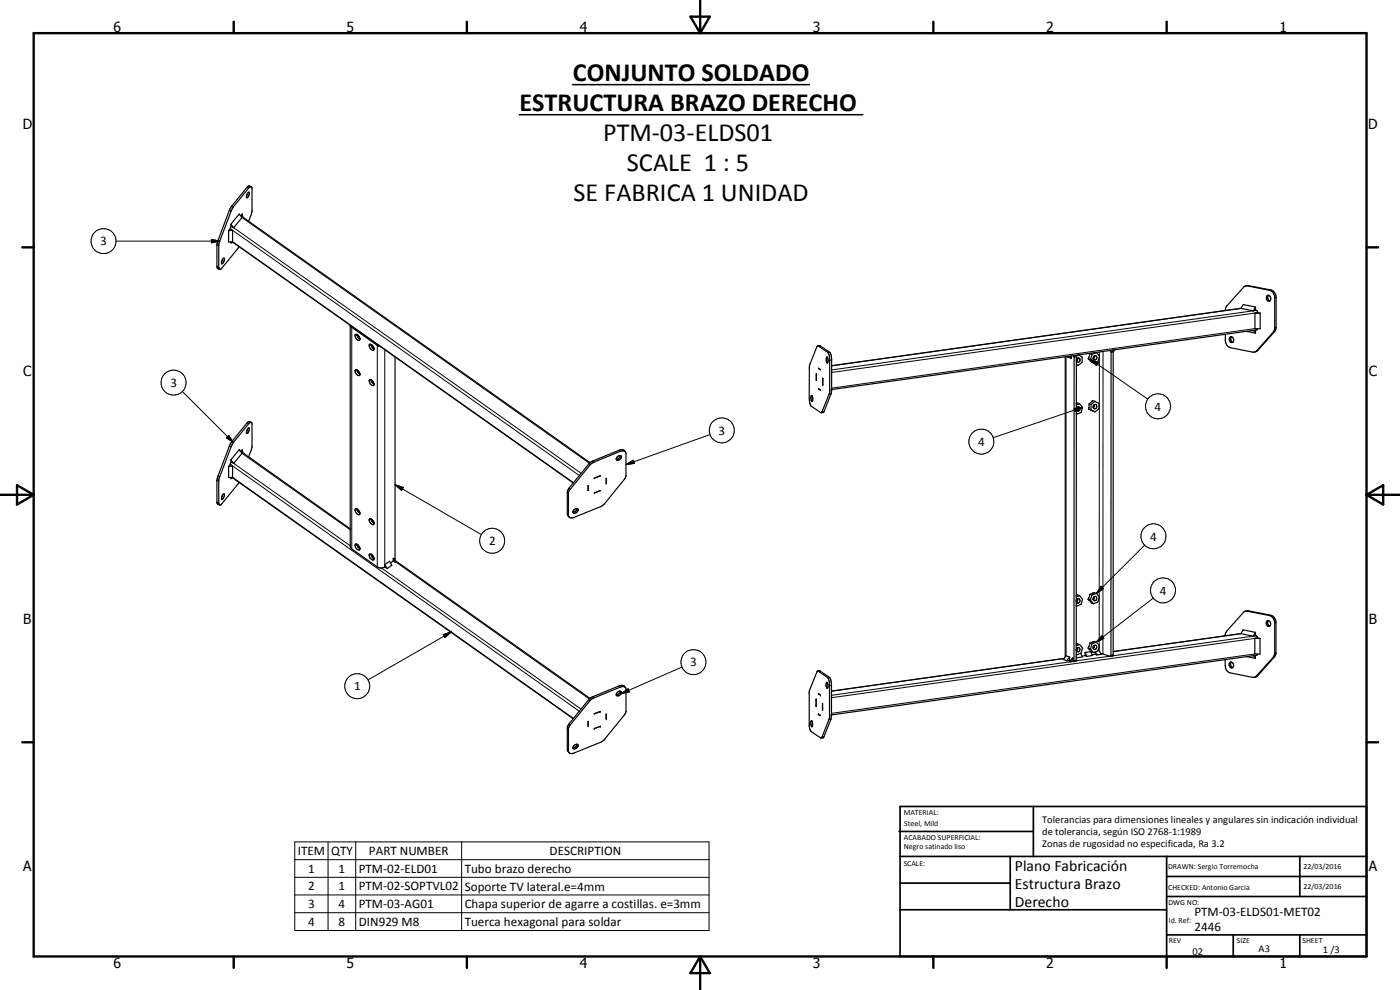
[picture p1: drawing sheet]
<svg xmlns="http://www.w3.org/2000/svg" width="420mm" height="297mm" viewBox="0 0 420 297" stroke-linecap="round" stroke-linejoin="round" font-family="sans-serif">
<g fill="none" stroke="#000" stroke-width=".35">
<path d="M74.3 58l-.2 .6M74.5 57.8l.3-.1v.5l-.3 .8-.4 .4a1.05 1.05 0 0 1 .4-1.6zM75.4 56l.2 .4v7l-1 3M75.4 56l-.8 .4-4.5 5.7-.7 1.2-3.7 9.6-.1 7.3 .3 .6M75.4 56l-.7-.2-.6 .4-4.7 5.9-.6 1-3.5 9.3-.2 1.1v6.5l.2 .6 .6 .2M66.5 78.4v.2M66.8 77.8l-.2 .6M66.9 77.6l.2-.1a1.2 1.2 0 0 1-.4 1.6l-.2-.3zM69.1 68.6l.7 .5M69.1 68.6l-.5 .6M69.3 68l-.2 .6M69.3 72.6v.3l.6-.2"/>
<path d="M69.3 67.3v.7M69.3 67.3l.8 1M69.3 68l.8 .3M69.3 67.3l2.5-3.1 .8 1.1-2.5 3M69.6 72.5l102.4 72.4M69.8 69.1v3.4l-1.2 .1v-3.4M69.8 69.1l-1.2 .1M71.7 74l-5.1 6.4-.7 .4M72.1 64.6l105 74.2M72.3 64.7l.4-.5 .2 1M372.4 92.5l-122.8 17.2M372.4 92.5l3.7 .8"/>
<path d="M373.8 85.8l.7-.2 7 1.4a2.24 2.24 0 0 1 1.5 2.3v8.9l-.2 .9-5.3 6.1-1 .4M373.8 85.8l7.3 1.3a2.1 2.1 0 0 1 1.5 1.9l-.2 10.2-5.3 6.1-.6 .3M373.8 85.8l-.6 .3-5.2 5.9-.3 1.2M374.2 99.4l2.6 .5M376.1 99.1l.7 .8M376.6 93.9l1.6 .1M376.6 93.9v4.7h1.6v-4.6M376.8 93.1l.5 .3 .2 .4M376.8 92.1v1M376.8 99.1v.8M376.8 92.1l-3.7-.7-.7 1.1M376.8 92.1l-.7 1.2"/>
<path d="M376.8 93.1l-.7 .2M377.4 98.6l-.2 .4-127.6 17.9M377.5 93.8l.7 .2M377.5 93.8l-.9 .1M380.3 88.7a.83 .83 0 0 1 1.1 .7 .83 .83 0 0 1-.8 .9 1.13 1.13 0 0 1-.3-1.6zM380.7 88.6a1.03 1.03 0 0 0 .4 1.7M106.6 100.4a1.3 1.3 0 0 1 1.3 1.6 1.31 1.31 0 0 1-1.3-1.6zM107.1 111l.3 .7 .6 .6M107.1 100.4l.3 .7 .6 .5M107.3 111.1a.47 .47 0 0 0-.6-.1 .47 .47 0 0 0-.1 .7 1.04 1.04 0 0 0 1.4 .9v-.3M107.3 111.1l.7 1.2M107.4 100.5l.5 .8"/>
<path d="M107.4 111.1l.5 .8M110.9 103.4a1.17 1.17 0 0 1 1.1 1.7 1.32 1.32 0 0 1-1.1-1.7zM110.9 114a1.16 1.16 0 0 1 1.1 .5 1.16 1.16 0 0 1 0 1.2 1.38 1.38 0 0 1-1.1-1.7zM111.3 103.4l.2 .5 .8 .7M111.3 114l.4 .7 .6 .5M111.6 114.1l.6 .8M111.6 103.5l.6 .8M114.1 103.9l-.7-.1-7.8-5.6-.5-.6v66.3l.5 .8 7.8 5.5 1.1 .2 1-.3M118.6 107.1l-.2 60.8M243.5 118.7h.1a1.46 1.46 0 0 1 .1 1.7l-.3-.9zM245 112.1v2zM245.4 103.8l3.1 2 .5 1.6v10.2l-2.5 6.2"/>
<path d="M245.4 103.8l-2.5 6.2v9.5l.5 2.3 3.1 2M245.4 103.8l.6-.1 3.1 2 .5 2-.1 10.1-2.2 5.7-.3 .3h-.5M245.6 110.5h.1M245.6 110.5l.6 .5zM245.7 116.7l.5 .4M246.9 113.5v1.9M248.2 107.1l.3 .6a.86 .86 0 0 1-.3 1.2l-.2-.7zM319.7 107.1v90M320.3 107l1.3 .5M320.9 106.9l.7 .6M321.6 106.8v.7M322.1 106.7l.3 .4-.1 91.1-.2 .3"/>
<path d="M322.7 106.6l.3 .4M323 107v91.2l-.9 .3M323 108.1a.57 .57 0 0 1 .5-.7 .57 .57 0 0 1 .6 .4 .65 .65 0 0 1-.2 .8 .65 .65 0 0 1-.7 0l-.1-.2M323 108.2l.1 .2M323 109.5l.6 .1M323 109.3l.6 .3M323.3 107.5l-.3 .8M323.4 107.5v.5l-.3 .4M323.5 106.5l-.5 .5M323.6 106.5l1.2 .6v1.6l-1.2 .9M326.6 107.6l1 1.1 .6 .2M326.6 107.6l.7 .3"/>
<path d="M327.1 106.1l-.5 1.5M327.1 106.1l.6 .2M327.3 107.9l.9 1M327.6 106l-.5 .1M327.7 106.3l-.4 1.6M328.4 106.8l-.3 .8M328.5 106.8v.5l-.4 .4M328.9 105.7l.2 .1M329.1 105.8l.9 1-.5 1.7-1.3 .4M329.1 105.8l-1.4 .5M333.2 105.2l.2 .5v91.1M333.8 105.1l.3 .2v91.2"/>
<path d="M334.6 104.9l-.5 .7M367.7 100.3l.1 2.4 .9 1.4 7.8 1.5M369.1 101.2a.84 .84 0 0 1 1.1 .5 .84 .84 0 0 1-.6 1.1 1.03 1.03 0 0 1-.5-1.6zM369.6 101a1.01 1.01 0 0 0 .4 1.7M69.1 139.3l.7 .5M69.1 139.3l-.5 .7M69.3 138.7l-.2 .6M69.3 138v.7M69.3 138l.8 1M69.3 138.7l.8 .3M69.3 138l2.5-3.1 .8 1.1-2.5 3M69.8 139.8v3.4l-1.2 .1v-3.3"/>
<path d="M69.8 139.8l-1.2 .2M72.1 135.3l33 23.4M72.3 135.4l.4-.5 .2 1M74.3 128.7l-.3 .8M74.5 128.4h.1a1.2 1.2 0 0 1-.6 1.6v-.7zM75.4 126.7l.2 .4v7l-1 3M75.4 126.7l-.8 .5-4.5 5.6-.7 1.2-3.7 9.6-.1 7.3 .3 .6M75.4 126.7l-.7-.2-.6 .4-5.2 6.6-3.7 9.9-.1 7.3 .1 .5 .7 .3M177.2 139.4l1-.7 7.9-3.3 1.2-.1 .6 .6v7l-.5 .9-6.6 7.9-8.5 3.5a1.12 1.12 0 0 1-1.7-.4v-7.2zM186.2 136.7l-.5 .8-.8 .2M186.3 136.7l-.8 .1-.6 .9M186.3 136.7a.89 .89 0 0 1-.2 1.1 .89 .89 0 0 1-1.2 0v-.1"/>
<path d="M187.7 135.6l-.8-.7-1.1 .2-8.2 3.3-.7 .6-6.6 8.2v7l.5 .9M243.8 120.4h-.1M323 121.1h.1M323 124.2h.1M323 121l.3-.1 .7 .3M323 124.1l.1 .1M323 122.9l.1 .2M323.3 122.2l.3-.2a.66 .66 0 0 1 .5 .9 .66 .66 0 0 1-.8 .4l-.2-.2M323.3 122.2l-.3 .5M323.3 122.2l-.3 .8M323.4 122.1v.5l-.3 .5M324 121.2l.9 1-.4 1.6-1.4 .4"/>
<path d="M324 121.2l-1 .3M326.7 122.7l1.9 .9M326.7 122.7l.7 .3M326.8 121.2l-.1 1.5M326.8 121.2l.6 .2M327.4 121.4v1.6M327.4 123l1.2 .6M328.4 121.5l-.3 .8M328.5 121.4v.6l-.4 .3M328.5 121.4l-.4 .4v.5M328.5 121.4l.2-.1a.62 .62 0 0 1 .4 .9 .62 .62 0 0 1-1 .1M328.6 120.4l-.7-.2-1.1 1"/>
<path d="M328.6 120.4l1.2 .6v1.6l-1.2 1M328.6 120.4l-1.2 1M66.8 148.5l-.3 .8M66.9 148.3l.4-.1v.6l-.3 .7-.5 .4v-.8zM69.3 143.3v.3l.6-.2M69.6 143.3l102.4 72.3M71.7 144.7l-5.2 6.6-.6 .2M107.1 152.7l.3 .7 .6 .6M107.3 152.8l-.6-.1a1.29 1.29 0 0 0 .9 1.7l.4-.1v-.3M107.3 152.8l.7 1.2M107.4 152.9l.5 .8M110.9 155.7a1.17 1.17 0 0 1 1.1 1.7 1.32 1.32 0 0 1-1.1-1.7z"/>
<path d="M111.3 155.7l.2 .6 .8 .7M111.6 155.9l.6 .7M172.2 153l.3-.2a.51 .51 0 0 1 .7-.2 .51 .51 0 0 1 .2 .7 .95 .95 0 0 1-1.4 .5zM173.2 152.6a1.27 1.27 0 0 1-1.3 1M176.5 145.8v1.4zM176.5 147.1v.1M180.1 142.7v.1M180.1 147.2h.1M180.1 147.2l-1.8 .7M180.1 142.7l-1.8 .8M181.9 143.5v1.4M107.1 163.3l.3 .7 .6 .6"/>
<path d="M107.3 163.4a.47 .47 0 0 0-.6-.1 .47 .47 0 0 0-.1 .7 1.04 1.04 0 0 0 1.4 .9v-.3M107.3 163.4l.7 1.2M107.4 163.4l.5 .9M110.9 166.3a1.16 1.16 0 0 1 1.1 .5 1.16 1.16 0 0 1 0 1.2 1.38 1.38 0 0 1-1.1-1.7zM111.3 166.3l.4 .7 .6 .6M111.6 166.5l.6 .8M115.5 169.4l1.4-1 .7 1.2-1.4 1M115.5 169.4l.7 1.2M115.5 169.4v.7M115.5 170.1l.7 .5M118 168.3l-.8 .6M118 167.6l.2-.1 .7 1.2-.2 .1"/>
<path d="M118 167.6l.7 1.2M118 167.6v.7M118 168.3l.7 .5M118.6 168.1l58.5 41.4M323 178.6v.1M323 178.7h.1M323 178.6l.3-.1 .7 .2M323.3 179.7l-.3 .9M323.3 179.7a.59 .59 0 0 1 .7 .3 .59 .59 0 0 1-.2 .8 .59 .59 0 0 1-.8-.2M323.3 179.7l-.3 .6M323.4 179.7v.5l-.4 .4M324 178.7l.9 1.1-.5 1.6-1.3 .5"/>
<path d="M324 178.7l-1 .4M326.5 179.8l1.1 1.1 .6 .2M326.5 179.8l.8 .3M327.1 178.3l-.6 1.5M327.1 178.3l.6 .2M327.7 178.5l-.4 1.6M328.3 179.1l-.2 .8M328.3 179.1l.4-.2a.67 .67 0 0 1 .4 .8 .67 .67 0 0 1-.6 .6l-.4-.4M328.4 179v.5l-.3 .4M329 178.1l-.7-.3-1.2 .5M329 178.1l.9 1-.4 1.5-1.3 .5M329 178.1l-1.3 .4"/>
<path d="M319.3 197.6l-69.8 9.7M321 198.1l.3 .1M321 197.1l-.8 1.1M321 198.1l-.8 .1M321 197.1v1M321 197.1l-1.1-.3-.8 1.1 1.1 .3M322 197.5l-.9 1M322 198.5h.1M322 198.5h-.9M322 197.5v1M323 195.1v.1M323 193.3h.1"/>
<path d="M323 196.5h.1M323 193.3l1 .1M323 196.3l.1 .2M323 180.5v.1M323 181.8l.1 .1M323 181.7l.1 .2M323 197l.2 .4M323 197.3l.2 .1M323.3 194.4l-.3 .8M323.3 194.4a.57 .57 0 0 1 .7 .3 .57 .57 0 0 1-.2 .7 .57 .57 0 0 1-.8-.2M323.3 194.4l-.3 .5M323.4 194.4v.5l-.4 .4"/>
<path d="M324 193.4l.9 1-.5 1.6-1.3 .5M324 193.4l-1 .4M324.3 196l.5 1.1-1.6 .3M325.7 196.7l-1 .2M325.7 195.7l1.6-.2 .6 1.2-1.7 .2M325.7 195.7l.5 1.2M325.7 195.7v1M325.7 196.7l.5 .2M326.5 194.5l1.1 1.1 .6 .2M326.5 194.5l.8 .2M327.1 193l-.6 1.5M327.1 193l.6 .2"/>
<path d="M327.3 180.1l.9 1M327.3 194.7l.9 1.1M327.7 193.2l-.4 1.5M328.3 193.7l-.2 .8M328.3 193.7l.5-.1a.67 .67 0 0 1 .3 .8 .67 .67 0 0 1-.8 .4l-.2-.2M328.3 193.7l-.2 .9M328.4 193.7v.5l-.3 .4M328.7 196.3l-1 .2M328.7 195.6v.7M328.7 196.3l.5 .2M328.7 195.6l.5 .9M329 192.7l-.7-.3-1.2 .6"/>
<path d="M329 192.7l.9 1-.4 1.6-1.3 .5M329 192.7l-1.3 .5M329.5 195.2h.4l.5 1.1-1.2 .2M330.4 196.1l2.8 .8M333.2 196.9h.1M333.3 196.9h-.1M333.4 196.8l-.1 .1M334.1 196.5l-.2 .3-.7 .1M334.1 196.5h.1M367.7 190.8l.4-1.4 5.5-6h.7l6.7 1.3 1 .6 .6 1.6-.1 9.6-.4 .7-5.6 6M367.7 197.9a3.8 3.8 0 0 0 .8 3.6l.7 .4 7.3 1.3M369 198.9a.66 .66 0 0 1 .7-.2 .66 .66 0 0 1 .5 .5 .77 .77 0 0 1-.6 1.2 1.06 1.06 0 0 1-.6-1.5z"/>
<path d="M369.6 198.6a1.12 1.12 0 0 0 .3 1.7M372.4 190.1l-38.3 5.4M373.8 183.4l.8-.1 6.9 1.3a2.1 2.1 0 0 1 1.4 1.9v9.6l-.1 .5-5.4 6.2-.9 .4M374.1 197l2.7 .5M376.1 196.7l.7 .8M376.6 191.5l1.6 .1M376.6 191.5v4.7l1.6 .1v-4.7M376.8 190.7l.5 .3 .1 .4M376.8 189.7v1M376.8 196.6v.9M376.8 189.7l-3.7-.7-.7 1.1 3.7 .8M376.8 189.7l-.7 1.2"/>
<path d="M376.8 190.7l-.7 .2M377.4 196.2l-.3 .4-127.6 17.9M377.4 191.4l.8 .2M377.4 191.4l-.8 .1M380.1 186.4a.69 .69 0 0 1 .8-.1 .69 .69 0 0 1 .4 .7v.6l-.3 .3a.92 .92 0 0 1-.9-.5 .92 .92 0 0 1 0-1zM380.7 186.2a1.06 1.06 0 0 0 .4 1.7M176.5 216.5v1.3zM176.5 217.8h.1M177 210.3l1.2-.9 7.9-3.2a1.15 1.15 0 0 1 1.8 .4v7l-.5 .9-6.4 7.7-8.7 3.7a1.12 1.12 0 0 1-1.7-.4v-7.2zM178.3 214.2l1.8-.7zM180.1 217.9l-1.8 .7M180.1 213.5h.1"/>
<path d="M181.9 214.2v1.4M185.3 207.7a.65 .65 0 0 1 1.1-.2 .65 .65 0 0 1-.4 1.1l-.4 .2-.6-.1v-.5zM186.2 207.4l-.5 .8-.8 .2M187.7 206.3l-.6-.6-1.3 .1-8.2 3.4-.9 .7-6.4 8v7l.5 .9M243.5 216.3l.2 .2 .2 .5-.2 1.1-.4-1zM244.9 209.8v1.9M245.4 201.3l3.1 2.1 .5 1.6v10.2l-2.5 6.2M245.6 208.1l.6 .4zM245.6 214.2l.6 .5M245.6 208.2h.1M245.6 214.2h.1M246 201.3h.1"/>
<path d="M246 201.3h-.6M246 201.3l3 2 .5 2v9.8l-2.3 6.1-.2 .2h-.7l-2.9-1.9-.5-1.7v-10.2l2.3-6.1 .2-.2M246.2 214.6v.1M246.8 213h.1M246.8 211.1v1.9M246.8 211.1h.1M248.1 204.8a.94 .94 0 0 1 .3 1.4l-.2 .3-.2-.5zM172.2 223.8a.68 .68 0 0 1 .7-.5 .68 .68 0 0 1 .6 .5 .93 .93 0 0 1-1.5 .7zM173.2 223.3l-.5 .9-.8 .1"/>
<circle cx="328.6" cy="107.3" r=".63"/>
</g>
<g fill="none" stroke="#000" stroke-width=".3">
<path d="M74.1 56.2l.5 .2M34.8 72.3h31.1M63.4 71.8l2.5 .5-2.5 .6zM65.1 73.5l.5 .2M65.1 80l.5 .2M65.4 72.1l.5 .2M68.8 63.1l.6 .2M69.1 68.6l104.8 74.1M69.5 61.8l.6 .3M69.8 72.5l102.3 72.3M70.1 68.3l104.3 73.7M72.6 65.3l104.3 73.7"/>
<path d="M105.8 98.1l-.2 .1v66.5M372.4 92.5l-122.8 17.3M374.7 85.7l-.4 .1M376.6 98.6l-127 17.9M377 93.1l-127.4 17.9M377.5 93.8l-127.9 18M381.5 87l-.4 .1M382.6 99.5l-.5 .1M383 98.2l-.4 .1M383 89.3l-.4 .1M54.7 117.4l15.4 15.4M113.4 103.5l-.2 .1v66.5"/>
<path d="M115.5 104.9v65.2M246.2 103.8h-.6M249 105.7h-.6M249.4 118.2l-.6 .1M249.6 117h-.6M249.6 108l-.6 .1M319.9 107v89.8M322.8 106.7h-.7M323 107.1l-.6 .1M327.3 107.9l2.3 1-.5 .8zM327.3 107.9l17.2 11.9M329.9 105.6v1.2"/>
<path d="M329.9 106.9v72.2M331 105.5v90.7M333.9 105.1l-.7 .1M334.1 105.6l-.7 .1M377.5 105.2l-.4 .1M67.9 131.4l.8-.8 1.4 2.2zM68.7 130.6l1.4 2.2-2.2-1.4zM68.8 133.9l.6 .1M69.1 139.3l104.8 74.1M69.5 132.5l.6 .3M70.1 139l35 24.7M72.6 136l32.5 23"/>
<path d="M74.1 126.9l.5 .3M176.7 139.2l.3 .4M177.9 138.3l.3 .4M185.8 135.1l.3 .3M187.9 139.4l2.2-1.3 .3 .9zM213.1 130.4l-25.2 9M246.7 123.5h.6M322.4 122.6l2.5-.4-2.2 1.3zM324.9 122.2l-26.8 9.1M65.1 144.2l.5 .2M65.1 150.7l.5 .2M65.4 142.8l.5 .2"/>
<path d="M69.8 143.2l102.3 72.4M118.6 145.5l2.4 .8-.5 .8zM118.6 145.5l25.9 14.9M170.3 147.7l.3 .3M170.3 154.2l.3 .4M170.8 146.5l.3 .4M114.5 170.4l59.9 42.4M118.9 168.7l58 41M329.9 179.2v14.5M330.4 175.9l.8 .7-2.2 1.5zM343.5 163.6l-14.5 14.5M346.1 179.5l-17.1 13.2"/>
<path d="M133 190.4l2.4-.8-1.9 1.7zM135.4 189.6l-25 14.4M319.3 197.6l-69.8 9.8M322 198.5l-72.5 10.1M323 198.1l-.7 .1M329.9 193.8v1.4M330.7 190.8l.6 .7-2.3 1.2zM333.1 196.9l-10.2 1.4M334.1 196.5l-.7 .1M372.4 190.1l-38.3 5.4M374.6 183.3l-.3 .1M376.6 196.2l-127.1 17.8"/>
<path d="M377 190.8l-43 6M377.4 191.4l-127.9 17.9M381.5 184.6l-.5 .1M382.5 197.1l-.4 .1M382.9 195.8l-.3 .1M382.9 186.9h-.3M170.3 218.4l.3 .3M170.8 217.2l.3 .4M176.7 209.9l.3 .4M177.9 209l.3 .4M185.8 205.8l.3 .4M186.4 208.2l2.1-1.5 .4 .9z"/>
<path d="M204.7 200.2l-18.3 8M246.1 201.3l-.5 .1M249 203.2l-.6 .1M249.4 215.8l-.6 .1M249.5 214.5l-.5 .1M249.5 205.6l-.5 .1M377.4 202.8l-.4 .1M170.3 224.9l.3 .4M247.3 221.1h-.6M88.5 252.6h124.3v26.6h-124.3zM88.5 257.9h124.3M98.5 252.6v26.6"/>
<path d="M106.8 252.6v26.6M138.5 252.6v26.6M88.5 263.2h124.3M88.5 268.5h124.3M88.5 273.9h124.3"/>
<circle cx="31.1" cy="72.3" r="3.8"/>
<circle cx="52.1" cy="114.8" r="3.8"/>
<circle cx="216.6" cy="129.2" r="3.7"/>
<circle cx="294.5" cy="132.5" r="3.7"/>
<circle cx="347.5" cy="121.9" r="3.8"/>
<circle cx="147.7" cy="162.3" r="3.7"/>
<circle cx="346.2" cy="160.9" r="3.7"/>
<circle cx="349" cy="177.2" r="3.8"/>
<circle cx="208.1" cy="198.6" r="3.8"/>
<circle cx="107.2" cy="205.9" r="3.8"/>
</g>
<g fill="#000">
<circle cx="246.9" cy="115.4" r=".18"/>
<circle cx="246.9" cy="113.5" r=".18"/>
<circle cx="181.9" cy="144.9" r=".18"/>
<circle cx="178.3" cy="218.6" r=".18"/>
<circle cx="180.1" cy="217.9" r=".18"/>
<circle cx="180.1" cy="213.5" r=".18"/>
<circle cx="181.9" cy="215.6" r=".18"/>
<circle cx="181.9" cy="214.2" r=".18"/>
<circle cx="244.9" cy="211.7" r=".18"/>
<circle cx="244.9" cy="209.8" r=".18"/>
<circle cx="245.6" cy="214.2" r=".18"/>
<circle cx="246.2" cy="208.5" r=".18"/>
</g>
<path d="M155.9 34.4h103M171.9 25.4h71" fill="none" stroke="#000" stroke-width=".46"/>
<g fill="none" stroke="#000" stroke-width=".71">
<path d="M10.1 9.9h400v277.1h-400zM70.1 6.5v3.4M140.1 6.5v3.4M207.2 5h5.8l-2.9 4.9zM210.1 0v9.9M280.1 6.5v3.4M350.1 6.5v3.4M6.7 74.2h3.4M410.1 74.2h3.5M.1 148.5h10M5.1 145.6l5 2.9-5 2.9zM410.1 148.5h10"/>
<path d="M410.1 148.5l5-2.9v5.8zM6.7 222.7h3.4M410.1 222.7h3.5M70.1 287v3.4M140.1 287v3.4M210.1 287v10M210.1 287l2.9 5h-5.8zM280.1 287v3.4M350.1 287v3.4"/>
</g>
<g fill="none" stroke="#000" stroke-width=".51">
<path d="M269.8 249.5h40.3M270.1 242h140v45h-140zM270.1 257h140M303.2 257v16M310.1 242v15M350.1 257v30M390.1 257v12M270.1 265h33.1M270.1 273h80M350.1 269h60M350.1 263h60M350.1 280.5h60"/>
<path d="M370.1 280.5v6.5M390.1 280.5v6.5"/>
</g>
<path d="M63.4 71.8l2.5 .5-2.5 .6zM327.3 107.9l2.3 1-.5 .8zM68.7 130.6l1.4 2.2-2.2-1.4zM187.9 139.4l2.2-1.3 .3 .9zM322.4 122.6l2.5-.4-2.2 1.3zM118.6 145.5l2.4 .8-.5 .8zM330.4 175.9l.8 .7-2.2 1.5zM133 190.4l2.4-.8-1.9 1.7zM330.7 190.8l.6 .7-2.3 1.2zM186.4 208.2l2.1-1.5 .4 .9z" fill="#000"/>
<g font-size="7.9">
<text x="171.9" y="24.3">CONJUNTO SOLDADO</text>
<text x="155.9" y="33.3">ESTRUCTURA BRAZO DERECHO</text>
<text x="181" y="42.3">PTM-03-ELDS01</text>
<text x="188.2" y="51.3">SCALE 1 : 5</text>
<text x="172.1" y="60.3">SE FABRICA 1 UNIDAD</text>
</g>
<g font-size="4.7">
<text x="304.6" y="261.2">Plano Fabricación</text>
<text x="304.6" y="266.6">Estructura Brazo</text>
<text x="304.6" y="272">Derecho</text>
</g>
<g font-size="4.2">
<text x="34" y="9.6">6</text>
<text x="104" y="9.6">5</text>
<text x="174" y="9.6">4</text>
<text x="244" y="9.6">3</text>
<text x="314" y="9.6">2</text>
<text x="384" y="9.6">1</text>
<text x="6.8" y="38.7">D</text>
<text x="410.6" y="38.7">D</text>
<text x="7" y="112.9">C</text>
<text x="410.8" y="112.9">C</text>
<text x="7" y="187.1">B</text>
<text x="410.8" y="187.1">B</text>
<text x="7" y="261.4">A</text>
<text x="410.8" y="261.4">A</text>
<text x="34" y="290.4">6</text>
<text x="104" y="290.4">5</text>
<text x="174" y="290.4">4</text>
<text x="244" y="290.4">3</text>
<text x="314" y="290.4">2</text>
<text x="384" y="290.4">1</text>
</g>
<g font-size="3.9">
<text x="30.1" y="73.6">3</text>
<text x="51.1" y="116.1">3</text>
<text x="346.5" y="123.2">4</text>
<text x="215.6" y="130.4">3</text>
<text x="293.5" y="133.8">4</text>
<text x="146.8" y="163.5">2</text>
<text x="345.2" y="162.2">4</text>
<text x="348.1" y="178.4">4</text>
<text x="207.1" y="199.9">3</text>
<text x="106.2" y="207.1">1</text>
<text x="89.4" y="256.5">ITEM</text>
<text x="99.4" y="256.5">QTY</text>
<text x="110.7" y="256.5">PART NUMBER</text>
<text x="165" y="256.5">DESCRIPTION</text>
<text x="92.5" y="261.8">1</text>
<text x="101.6" y="261.8">1</text>
<text x="107.7" y="261.9">PTM-02-ELD01</text>
<text x="139.5" y="261.9">Tubo brazo derecho</text>
<text x="92.5" y="267.2">2</text>
<text x="101.6" y="267.1">1</text>
<text x="107.7" y="267.2">PTM-02-SOPTVL02</text>
<text x="139.5" y="267.3">Soporte TV lateral.e=4mm</text>
<text x="92.5" y="272.5">3</text>
<text x="101.6" y="272.5">4</text>
<text x="107.7" y="272.5">PTM-03-AG01</text>
<text x="139.5" y="272.5">Chapa superior de agarre a costillas. e=3mm</text>
<text x="358.5" y="275">PTM-03-ELDS01-MET02</text>
<text x="92.5" y="277.8">4</text>
<text x="101.6" y="277.8">8</text>
<text x="107.7" y="277.8">DIN929 M8</text>
<text x="139.5" y="277.9">Tuerca hexagonal para soldar</text>
<text x="358.5" y="279.4">2446</text>
</g>
<g font-size="3.1">
<text x="312.7" y="246.8">Tolerancias para dimensiones lineales y angulares sin indicación individual</text>
<text x="312.7" y="250.4">de tolerancia, según ISO 2768-1:1989</text>
<text x="312.7" y="254">Zonas de rugosidad no especificada, Ra 3.2</text>
<text x="357.9" y="286.4">02</text>
<text x="377.7" y="285.6">A3</text>
<text x="397" y="285.9">1 /3</text>
</g>
<g font-size="2.4">
<text x="271.2" y="244.4">MATERIAL:</text>
<text x="271.3" y="252">ACABADO SUPERFICIAL:</text>
<text x="271.4" y="247.9">Steel, Mild</text>
<text x="271.3" y="254.6">Negro satinado liso</text>
<text x="271.2" y="259.7">SCALE:</text>
<text x="350.6" y="260.8">DRAWN: Sergio Torremocha</text>
<text x="391.2" y="260.6">22/03/2016</text>
<text x="350.6" y="267">CHECKED: Antonio Garcia</text>
<text x="391.2" y="266.7">22/03/2016</text>
<text x="350.6" y="271.4">DWG NO:</text>
<text x="350.8" y="276.9">Id. Ref:</text>
<text x="350.8" y="282.8">REV</text>
<text x="371.2" y="282.9">SIZE</text>
<text x="390.9" y="282.9">SHEET</text>
</g>
</svg>
